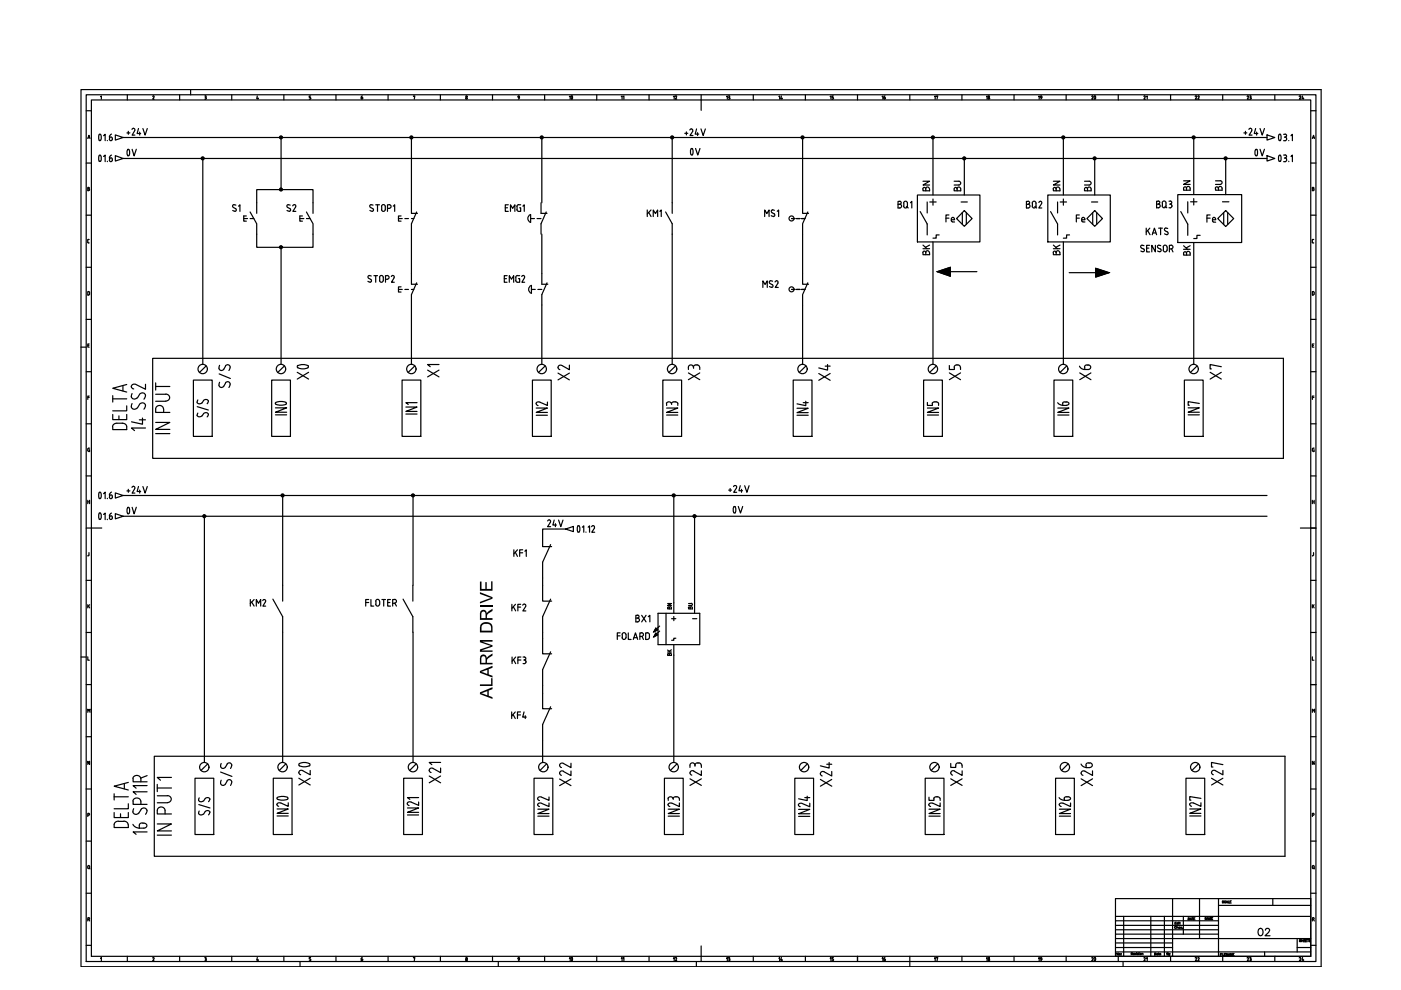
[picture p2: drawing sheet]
<svg xmlns="http://www.w3.org/2000/svg" width="297mm" height="210mm" viewBox="0 0 297 210" stroke-linecap="round" stroke-linejoin="round" font-family="sans-serif">
<!-- layer: 035 -->
<g fill="none" stroke="#000" stroke-width=".25">
<path d="M17.2 19h262.9v186h-262.9zM40.4 19v1.1M18.3 23.5h1.1M18.3 34.6h1.1M18.6 39.7l.4 .2-.2 .1 .2 .2-.2 .2h-.2zM19.4 21.2h258.5v181.6h-258.5zM21.3 20.5l.2-.2v.7M27 20.1v1.1M32.5 20.3l.1 .2M32.5 20.3l-.1 .2M32.7 20.6l-.3 .4h.3M38.1 20.1v1.1"/>
<path d="M43.4 20.3h.2M43.5 20.6h.1M43.6 20.3l.1 .2-.1 .1M43.6 20.6l.1 .2M43.7 20.8v.2h-.3M49.1 20.1v1.1M54.6 20.3l-.2 .6h.4M54.7 20.7v.3M60.2 20.1v1.1M65.9 20.9l-.3 .1M65.9 20.3h-.3v.3l.3 .2M65.9 20.8v.1"/>
<path d="M71.2 20.1v1.1M82.3 20.1v1.1M87.7 20.4l.3-.1-.2 .7M93.4 20.1v1.1M98.7 20.8l.2 .2 .2-.2M98.7 20.8l.2-.2 .1 .2M104.4 20.1v1.1M115.5 20.1v1.1M126.5 20.1v1.1M137.6 20.1v1.1M148.7 20.1v1.1M159.7 20.1v1.1"/>
<path d="M170.8 20.1v1.1M181.8 20.1v1.1M192.9 20.1v1.1M203.9 20.1v1.1M215 20.1v1.1M226 20.1v1.1M237.1 20.1v1.1M248.2 20.1v1.1M259.2 20.1v1.1M270.3 20.1v1.1M277.9 23.5h1.1M277.9 34.6h1.1"/>
<path d="M278.2 39.7l.4 .2-.2 .1 .2 .2-.2 .2h-.2zM18.3 45.6h1.1M18.3 56.7h1.1M18.6 51.3l.3 .2M18.6 40h.2M18.6 51v.3M18.8 50.7l-.2 .2M18.8 50.8h.1M277.9 45.6h1.1M277.9 56.7h1.1M278.2 51.3l.2 .2M278.2 40h.3"/>
<path d="M278.4 50.7l-.2 .2v.4M278.4 51.5h.1M278.4 50.8h.1M17.2 73.6h1.1M18.3 67.7h1.1M18.3 78.8h1.1M18.6 73.2h.3M18.8 61.8l.2 .2M18.8 61.8h-.2v.8l.3-.1 .1-.5M18.9 72.9h-.3v.7h.3M277.9 67.7h1.1M277.9 78.8h1.1"/>
<path d="M278.2 73.2h.3M278.4 61.8l.2 .2M278.4 61.8h-.2v.8h.2M278.6 72.9h-.4v.7h.4M278.6 62v.5l-.2 .1M18.3 89.9h1.1M18.6 95.2l.1 .4 .1 .1h.2l-.1-.3M18.6 84.3h.3M18.9 84h-.3v.7M19 95l-.4 .2M277.9 89.9h1.1M278.2 95.2l.1 .4 .2 .1h.1l-.1-.3"/>
<path d="M278.2 84.3h.4M278.6 84h-.4v.7M278.6 95l-.4 .2M18.3 112h1.1M18.3 100.9h1.1M18.6 117.8h.1M18.6 106.4h.4M18.6 106.1v.7M18.8 117.7l-.1 .1M18.9 117.2v.5M19 106.1v.7M277.9 112h1.1"/>
<path d="M277.9 100.9h1.1M278.2 106.1v.7M278.2 106.4h.4M278.5 117.7l-.3 .1M278.5 117.2v.5M278.6 106.1v.7M17.2 139.3h1.1M18.3 123h1.1M18.3 134.1h1.1M18.6 139.3v.7h.4M18.6 128.2v.7M18.8 128.5l.2 .4"/>
<path d="M19 128.2l-.4 .4M277.9 123h1.1M277.9 134.1h1.1M278.2 139.3v.7h.4M278.2 128.2v.7M278.4 128.5l.2 .4M278.6 128.2l-.4 .4M18.3 145.1h1.1M18.3 156.2h1.1M277.9 145.1h1.1M277.9 156.2h1.1M278.2 151v-.6l.3 .3 .2-.3v.6"/>
<path d="M18.3 167.3h1.1M18.3 178.3h1.1M18.6 172.8h.3v-.3h-.3v.6M19 161.4v.7l-.4-.7v.7M277.9 167.3h1.1M277.9 178.3h1.1M278.2 172.8h.4v-.3h-.4v.6M278.6 161.4v.7l-.4-.7v.7M18.3 189.4h1.1M18.8 194.5l.1 .4-.3 .1M18.8 194.6h-.2v.7M18.9 195l.1 .3"/>
<path d="M236.5 199h12.1M236.5 199.9h12.1M236.5 198.1h21.8M236.5 197.1h21.8M236.5 196.2h21.8M236.5 195.2h21.8M238.2 194.3v8.5M244 194.3v8.5M246.9 194.3v8.5M250.9 194.3v3.8M254.3 190.5v8.5M258.3 192h19.6"/>
<path d="M269.9 190.5v1.5M277.9 189.4h1.1M278.2 184v-.3l.2-.2 .2 .2v.3M278.2 184l.2 .2 .2-.2M278.4 194.5l.2 .4-.4 .1M278.5 194.6h-.3v.7M278.5 195l.2 .3M278.5 184.1l.2 .1M18.3 200.4h1.1M21.3 203.2l.2-.2v.7M27 202.8v1.1M32.5 203l.1 .2"/>
<path d="M32.5 203l-.1 .1M32.7 203.3l-.3 .4h.3M38.1 202.8v1.1M43.4 203l.3 .1-.1 .2M43.4 203.7h.2M43.5 203.3h.1M43.6 203.3l.1 .3M43.7 203.5l-.1 .2M49.1 202.8v1.1M54.6 203l-.2 .6h.4M54.7 203.4v.3M60.2 202.8v1.1"/>
<path d="M63.6 203.9v1.1M65.6 203.7h.1M65.9 203.5l-.2 .2M65.9 203h-.3v.3l.3 .2M65.9 203.5v.1M71.2 202.8v1.1M82.3 202.8v1.1M87.7 203.1l.3-.1-.2 .7M93.4 202.8v1.1M98.7 203.6l.2-.3 .2 .3M98.7 203.5l.2 .2 .1-.2M104.4 202.8v1.1"/>
<path d="M105.6 203.9v1.1M115.5 202.8v1.1M126.5 202.8v1.1M137.6 202.8v1.1M147.6 203.9v1.1M148.7 202.8v1.1M159.7 202.8v1.1M170.8 202.8v1.1M181.8 202.8v1.1M192.9 202.8v2.2M203.9 202.8v1.1M215 202.8v1.1"/>
<path d="M226 202.8v1.1M236.5 200.9h12.1M236.5 201.8h41.4M237.1 202.8v1.1M238.1 203.9v1.1M259.2 202.8v1.1M268.1 201.8v1M270.3 202.8v1.1M275 200.9h2.9M277.9 200.4h1.1"/>
<circle cx="98.9" cy="20.5" r=".15"/>
<circle cx="98.9" cy="203.2" r=".15"/>
</g>
<!-- layer: 07 -->
<path d="M18.3 20.1h260.7v183.8h-260.7zM148.7 21.2v2.2M19.4 112h2.2M275.7 112h2.2M236.5 190.5h41.4v12.3h-41.4zM236.5 194.3h41.4M248.6 199h29.3M248.6 190.5v12.3M258.3 190.5v12.3M275 199v2.8M148.7 200.6v2.2" fill="none" stroke="#000" stroke-width=".25"/>
<!-- layer: 025 -->
<g fill="none" stroke="#000" stroke-width=".25">
<path d="M249.1 195.7h.2M249.4 196.5a.2 .2 0 0 0-.3 0 .2 .2 0 0 0 0 .3 .2 .2 0 0 0 .3 0M249.4 195.5h-.3v.4h.3M249.5 196.6l.2-.1 .1 .3M249.5 196.4v.4M249.8 195.7l-.3 .1 .1 .1h.2M249.8 195.5v.4M249.9 196.7l.2-.1-.2 .1 .1 .1h.1M249.9 195.6h.1M249.9 195.7v.2M250 195.7h.2M250.1 195.5l.1 .4"/>
<path d="M250.5 196.6l-.2 .1v.1h.2M250.7 196.8h.1M251.9 194.6a.22 .22 0 0 1 .3 .2 .22 .22 0 0 1-.3 .2zM252.3 195l.2-.4 .1 .4M252.3 194.9h.2M252.7 194.6h.3M252.8 194.6v.4M253.1 194.8h.1M253.4 194.6h-.3v.4h.3M255.8 194.5v.5l-.3-.5v.5M255.9 195l.2-.5 .1 .5M255.9 194.8h.2"/>
<path d="M256.3 195v-.5l.2 .5 .2-.5v.5M256.8 194.8h.2M257.1 194.5h-.3v.5h.3M259.4 191.1l-.2-.1v.2l.2 .2h-.2M259.9 191.1l-.1-.1-.2 .1 .1 .4 .2-.2M260 191.5l.1-.5 .2 .5M260 191.3h.3M260.4 191v.5h.3M260.8 191.2h.1M261.1 191h-.3v.5h.3M275.8 199.3h-.3l.3 .2-.1 .2-.2-.1M276 199.2v.5"/>
<path d="M276 199.4h.3M276.3 199.2v.5M276.4 199.4h.2M276.7 199.2h-.3v.5h.3M276.8 199.4h.2M277.1 199.2h-.3v.5h.3M277.1 199.2h.3M277.3 199.2v.5M277.8 199.3h-.3l.3 .2-.1 .2-.2-.1M237.1 202v.5l-.3-.5v.5M237.7 202.2h.1M237.7 202.5h.1"/>
<path d="M239.8 202.2h.3v-.2h-.3v.4M240 202.2l.1 .2M240.3 202.3h.2l-.1-.2-.1 .3h.2M258.7 202.4h.2M259 202.2h-.3v.4M259.1 202.2v.4M259.3 202.2v.4h.2M259.6 202.4h.2M259.9 202.2h-.3v.4h.3M260.3 202.2v.4l-.3-.4v.4M260.4 202.6l.2-.4 .2 .4M260.5 202.5h.2"/>
<path d="M260.9 202.6v-.4l.2 .4 .1-.4v.4M261.4 202.4h.1M261.6 202.2h-.2v.4h.2"/>
<circle cx="237.4" cy="202.4" r=".15"/>
</g>
<!-- layer: SYMS -->
<g fill="none" stroke="#000" stroke-width=".25">
<path d="M43.7 77.6l-1.4 1.4M88 77.6l-1.5 1.4M115.6 77.6l-1.4 1.4M143.2 77.6l-1.4 1.4M170.9 77.6l-1.5 1.4M198.5 77.6l-1.4 1.4M226.2 77.6l-1.5 1.4M253.8 77.6l-1.4 1.4M272.1 76h-239.7v21.2h239.7M41 80.6h4v11.9h-4zM57.6 80.6h4v11.9h-4zM85.2 80.6h4v11.9h-4z"/>
<path d="M112.9 80.6h4v11.9h-4zM140.5 80.6h4v11.9h-4zM168.2 80.6h4v11.9h-4zM195.8 80.6h4v11.9h-4zM223.5 80.6h3.9v11.9h-3.9zM251.1 80.6h4v11.9h-4zM41.3 165h4v11.9h-4zM44.1 162l-1.5 1.4M57.9 165h4v11.9h-4zM85.6 165h4v11.9h-4zM88.3 162l-1.4 1.4M113.2 165h4v11.9h-4z"/>
<path d="M115.9 162l-1.4 1.4M140.9 165h4v11.9h-4zM143.5 162l-1.4 1.4M168.5 165h4v11.9h-4zM171.2 162l-1.4 1.4M196.2 165h3.9v11.9h-3.9zM198.8 162l-1.4 1.4M223.8 165h4v11.9h-4zM226.5 162l-1.4 1.4M251.4 165h4v11.9h-4zM254.1 162l-1.4 1.4M272.4 160.3h-239.7v21.3h239.7"/>
<circle cx="43" cy="78.2" r=".99"/>
<circle cx="59.6" cy="78.2" r=".99"/>
<circle cx="87.2" cy="78.2" r=".99"/>
<circle cx="114.9" cy="78.2" r=".99"/>
<circle cx="142.5" cy="78.2" r=".99"/>
<circle cx="170.1" cy="78.2" r=".99"/>
<circle cx="197.8" cy="78.2" r=".99"/>
<circle cx="225.4" cy="78.2" r=".99"/>
<circle cx="253.1" cy="78.2" r=".99"/>
<circle cx="43.3" cy="162.7" r=".99"/>
<circle cx="59.9" cy="162.7" r=".99"/>
<circle cx="87.6" cy="162.7" r=".99"/>
<circle cx="115.2" cy="162.7" r=".99"/>
<circle cx="142.8" cy="162.7" r=".99"/>
<circle cx="170.5" cy="162.7" r=".99"/>
<circle cx="198.1" cy="162.7" r=".99"/>
<circle cx="225.8" cy="162.7" r=".99"/>
<circle cx="253.4" cy="162.7" r=".99"/>
</g>
<!-- layer: 0 -->
<g fill="none" stroke="#000" stroke-width=".25">
<path d="M53 44.9l1.4 2.5v2.2M54.4 43v2.2M65 44.9l1.4 2.5v2.2M66.4 43v2.2M84.5 46.3h.8M85 45.8h-.5v1.1h.5M85.8 46.3h.8M87.2 43v2.2h1.3M87.2 58v2.3h1.3M87.2 46.3h.5M88.3 44.9l-1.1 2.5v2.2M88.3 60l-1.1 2.5v2.2"/>
<path d="M112.5 45.5a.91 .91 0 0 0-.6 .8 .91 .91 0 0 0 .6 .9M112.5 46.3h.8M112.5 45.5v1.6M113.9 46.3h.8M114.7 43v2.2h1.3M114.9 58v2.3h1.2M115.8 44.9l-1.1 2.5v2.2M116 60l-1.1 2.5v2.2M142.5 47.4v2.2M167.8 46.3h.8M168.9 46.3h.7M169.9 46.3h.8"/>
<path d="M170.2 43v2.2h1.2M170.2 58v2.3h1.2M171.3 44.9l-1.1 2.5v2.2M171.3 60l-1.1 2.5v2.2M194.5 41.3h13.3v10h-13.3zM195.1 44.9l1.5 2.6v2.3M196.6 42.8v2.4M197.8 42.2v1.3M198.7 57.6l2.8-.9v1.9zM201.5 57.6h5.6M204.5 44.6l1.6 1.7-1.6 1.7-1.7-1.7zM222.2 41.3h13.2v10h-13.2z"/>
<path d="M222.7 44.9l1.5 2.6v2.3M224.2 42.8v2.4M225.5 42.2v1.3M226.7 57.8h5.6M232.1 44.6l1.7 1.7-1.7 1.7-1.7-1.7zM232.3 56.9l2.8 .9-2.8 .9zM249.7 41.3h13.6v10.1h-13.6zM250.3 44.9l1.5 2.6v2.4M251.8 42.8v2.4M253.1 42.1v1.4M259.9 44.6l1.7 1.7-1.7 1.7-1.7-1.7zM84.5 61.4h.8"/>
<path d="M85 60.8h-.5v1.1h.5M85.8 61.4h.8M87.2 61.4h.5M114 61.4h.9M167.8 61.4h.8M168.9 61.4h.7M169.9 61.4h.8M272.1 76v21.2M115 112.6v3.3h2M116.7 115.5l-1.7 3.7v3.3M57.9 127l2 3.8v3.3M59.9 124.1v3.4"/>
<path d="M85.5 127l2 3.8v3.3M87.5 124.1v3.4M115 124.1v3.4h2M115 135.3v3.3h2M116.7 127l-1.7 3.8v3.3M116.7 138.2l-1.7 3.8v3.3M139.1 134.2l.3 .4-.8 .4zM139.5 130h8.9v6.7h-8.9zM141.2 130v6.7M142.9 130.7v.9M143.3 135.3h-.4v.4h-.5M115 147v3.3h2"/>
<path d="M116.7 149.8l-1.7 3.8v3.3M272.4 160.3v21.3"/>
<circle cx="43" cy="33.6" r=".32"/>
<circle cx="43" cy="33.6" r=".19"/>
<circle cx="43" cy="33.6" r=".11"/>
<circle cx="59.6" cy="29.1" r=".32"/>
<circle cx="59.6" cy="29.1" r=".19"/>
<circle cx="59.6" cy="29.1" r=".11"/>
<circle cx="87.2" cy="29.1" r=".32"/>
<circle cx="87.2" cy="29.1" r=".19"/>
<circle cx="87.2" cy="29.1" r=".11"/>
<circle cx="114.9" cy="29.1" r=".32"/>
<circle cx="114.9" cy="29.1" r=".19"/>
<circle cx="114.9" cy="29.1" r=".11"/>
<circle cx="170.1" cy="29.1" r=".32"/>
<circle cx="170.1" cy="29.1" r=".19"/>
<circle cx="170.1" cy="29.1" r=".11"/>
<circle cx="197.8" cy="29.1" r=".32"/>
<circle cx="197.8" cy="29.1" r=".19"/>
<circle cx="197.8" cy="29.1" r=".11"/>
<circle cx="204.4" cy="33.6" r=".32"/>
<circle cx="204.4" cy="33.6" r=".19"/>
<circle cx="204.4" cy="33.6" r=".11"/>
<circle cx="225.4" cy="29.1" r=".32"/>
<circle cx="225.4" cy="29.1" r=".19"/>
<circle cx="225.4" cy="29.1" r=".11"/>
<circle cx="232.1" cy="33.6" r=".32"/>
<circle cx="232.1" cy="33.6" r=".19"/>
<circle cx="232.1" cy="33.6" r=".11"/>
<circle cx="253.1" cy="29.1" r=".32"/>
<circle cx="253.1" cy="29.1" r=".19"/>
<circle cx="253.1" cy="29.1" r=".11"/>
<circle cx="259.8" cy="33.6" r=".32"/>
<circle cx="259.8" cy="33.6" r=".19"/>
<circle cx="259.8" cy="33.6" r=".11"/>
<circle cx="59.6" cy="52.4" r=".32"/>
<circle cx="59.6" cy="40.2" r=".32"/>
<circle cx="59.6" cy="52.4" r=".19"/>
<circle cx="59.6" cy="52.4" r=".11"/>
<circle cx="167.8" cy="46.3" r=".53"/>
<circle cx="167.8" cy="61.3" r=".53"/>
<circle cx="43.3" cy="109.4" r=".32"/>
<circle cx="43.3" cy="109.4" r=".19"/>
<circle cx="43.3" cy="109.4" r=".11"/>
<circle cx="59.9" cy="105" r=".32"/>
<circle cx="59.9" cy="105" r=".19"/>
<circle cx="59.9" cy="105" r=".11"/>
<circle cx="87.6" cy="105" r=".32"/>
<circle cx="87.6" cy="105" r=".19"/>
<circle cx="87.6" cy="105" r=".11"/>
<circle cx="142.8" cy="105" r=".32"/>
<circle cx="142.8" cy="105" r=".19"/>
<circle cx="142.8" cy="105" r=".11"/>
<circle cx="147.2" cy="109.4" r=".32"/>
<circle cx="147.2" cy="109.4" r=".19"/>
<circle cx="147.2" cy="109.4" r=".11"/>
</g>
<!-- layer: TAGS -->
<g fill="none" stroke="#000" stroke-width=".25">
<path d="M78 59.6l.5 .2M78.2 59l.4 .3M78.3 58.4l-.3 .3 .2 .3M78.3 58.4l.4 .1M78.4 44.6l.5 .2M78.6 59.2l.2 .4-.3 .2M78.6 44l.6 .4-.1 .3-.2 .1M78.7 43.4l-.3 .2 .2 .4M78.7 43.4l.4 .1M79.3 58.4h.7M79.7 43.4h.8M79.7 58.4v1.4"/>
<path d="M80 43.4v1.4M80.5 58.8a.4 .4 0 0 1 .4-.4 .4 .4 0 0 1 .4 .4M80.5 59.4a.4 .4 0 0 0 .4 .4 .4 .4 0 0 0 .4-.4M80.5 58.8v.7M80.9 43.8a.4 .4 0 0 1 .4-.4 .4 .4 0 0 1 .4 .4v.6a.4 .4 0 0 1-.4 .4 .4 .4 0 0 1-.4-.4M80.9 43.8v.6M81.3 58.8v.7M82.1 58.4a.4 .4 0 0 1 .4 .4 .4 .4 0 0 1-.4 .4h-.4M82.1 58.4h-.4v1.4M82.5 43.4a.4 .4 0 0 1 .4 .4 .4 .4 0 0 1-.4 .4h-.3M82.5 43.4h-.3v1.4M83 58.6l.3-.2a.32 .32 0 0 1 .2 .5l-.5 .9h.6"/>
<path d="M83.4 43.7l.3-.3v1.4M107.1 44.1h.5M107.8 43.4h-.7v1.4h.7M108.2 44.8v-1.4l.5 .8 .5-.8v1.4M109.6 43.8v.6M110 43.4l-.4 .4M110 43.4h.4M110.2 44.1h.2v.7h-.6l-.2-.4M110.9 43.7l.3-.3v1.4M162.1 45.9v-1.4l.5 .8 .5-.8v1.4M163.5 45.7l.5 .2M163.7 45.1l.5 .2"/>
<path d="M163.8 59.6h-.6l-.1 .3 .2 .2M163.8 44.5l.4 .1M163.8 44.5l-.3 .2 .2 .4M164.1 45.3l.2 .4-.3 .2M164.3 59.8l.5-.3 .1 .5M164.8 44.8l.3-.3v1.4M161.7 60.9v-1.4l.5 .8 .5-.8v1.4M163.1 60.8l.5 .1M163.3 60.1l.4 .3M163.7 60.3l.2 .4-.3 .2M165 60l-.6 .9h.6M33 89.6h3l-3 1.4h3"/>
<path d="M33 91.9h3M33 85.1h2.2M33 83.6h2.2M33 81.9h3M33 81.2v1.5M34.7 86.7a.83 .83 0 0 0-.9-.7 .83 .83 0 0 0-.8 .7v.7h3M34.7 86.7v.7M35.1 83.6a.75 .75 0 0 1 .9 .7 .75 .75 0 0 1-.9 .7M86 86.3h2.4l-2.4 .9h2.4M86 87.8h2.4M88.4 85.4h-2.4l.6 .4M113.7 86.5h2.4l-2.4 .9h2.4"/>
<path d="M113.7 88h2.4M113.7 85.6l.4 .4M114.5 85.3l-.6-.1-.2 .4M116.1 85.2v.8l-1.6-.7M141.3 86.5h2.4l-2.4 .9h2.4M141.3 88h2.4M141.3 85.6v.4M142.4 85.6v.2M143.2 85.2l.2 .1 .3 .3M143.2 85.2a.65 .65 0 0 0-.8 .4 .57 .57 0 0 0-.6-.4 .57 .57 0 0 0-.5 .4M143.7 85.6v.4M169 86.6h2.4l-2.4 .9h2.4"/>
<path d="M169 88h2.4M170.3 85.4h1.1M170.8 85.1v.9l-1.8-.4M196.6 86.5h2.4l-2.4 .9h2.4M196.6 85.3v.7h1.1v-.4M196.6 88h2.4M198.5 85.2l.2 .1 .3 .3M198.5 85.2a.65 .65 0 0 0-.9 .4M199 85.6v.4M251.9 86.5h2.4l-2.4 .9h2.4M251.9 88h2.4M254.3 85.5l-2.4-.3v.7h.3"/>
<path d="M77.5 127.7h.7M78.2 127.1h-.7v1.4M78.6 127.1v1.4h.6M79.7 127.5a.4 .4 0 0 1 .4-.4 .4 .4 0 0 1 .4 .4M79.7 128.1a.4 .4 0 0 0 .4 .4 .4 .4 0 0 0 .4-.4M79.7 127.5v.6M80.5 127.5v.6M81 127.1h.7M81.4 127.1v1.4M82.2 127.7h.5M82.8 127.1h-.6v1.4h.6M83.3 127.9h.4"/>
<path d="M83.7 127.1a.4 .4 0 0 1 .4 .4 .4 .4 0 0 1-.4 .4M83.7 127.1h-.4v1.4M83.7 127.9l.4 .6M33.3 174.7h3.1l-3.1 1.5h3.1M33.3 177.1h3.1M33.3 170.2h2.2M33.3 168.7h2.2M33.3 167.1h3.1M33.3 166.3v1.5M35 172.6v-.8a.83 .83 0 0 0-.8-.7 .83 .83 0 0 0-.9 .8v.7h3.1M35.5 168.7a.75 .75 0 0 1 .8 .7 .75 .75 0 0 1-.8 .8M36.4 164.8h-3.1l.7 .6"/>
<path d="M58.7 171.5h2.4l-2.4 1h2.4M58.7 173h2.4M58.8 169.1l-.1 .2a1.99 1.99 0 0 0 2.3 .2M58.9 169l.8-.1 1.3 .1M61.1 170.2v.8l-1.6-.7a.42 .42 0 0 0-.7 0 .42 .42 0 0 0 .3 .7M86.3 170.4l.4 .4M86.4 171.3h2.4l-2.4 .9h2.4M86.4 172.8h2.4M87.2 170.1l-.6-.1-.3 .4M88.8 170v.8l-1.6-.7M88.8 169.1h-2.4l.5 .4M114 169.3l.4 .4"/>
<path d="M114 171.6h2.4l-2.4 .9h2.4M114 173h2.4M114.8 170.3a.42 .42 0 0 0-.7 .1 .42 .42 0 0 0 .3 .6M114.8 169h-.5l-.3 .3M116.4 170.3v.7l-1.6-.7M116.4 169v.7l-1.6-.7M141.7 171.6h2.3l-2.3 .9h2.3M141.7 173h2.3M141.7 169.3v.4M142.4 170.3a.42 .42 0 0 0-.6 .1 .42 .42 0 0 0 .2 .6M142.7 169.3v.2M143.5 168.9a.63 .63 0 0 0-.8 .4 .57 .57 0 0 0-.5-.4 .57 .57 0 0 0-.6 .4"/>
<path d="M144 170.3v.7l-1.5-.7M169.3 170.6l.4 .4M169.3 171.6h2.4l-2.4 .9h2.4M169.3 173.1h2.4M170.1 170.3h-.6l-.2 .4M170.6 169.1h1.1M171.1 168.8v.9l-1.8-.3M171.7 170.3v.8l-1.6-.7M197 171.6h2.3l-2.3 .9h2.3M197 169v.7h1v-.4M197 173h2.3M197.7 170.3a.42 .42 0 0 0-.6 .1 .42 .42 0 0 0 .2 .6"/>
<path d="M198.8 168.9a.63 .63 0 0 0-.8 .4M199.3 170.3v.7l-1.5-.7M224.6 169.1l.4 .4 .6 .2M224.6 171.6h2.4l-2.4 .9h2.4M224.6 173h2.4M225.4 170.3a.42 .42 0 0 0-.7 .1 .42 .42 0 0 0 .3 .6M226.5 168.9l-.7 .1-.2 .3 .1 .4h.8M227 170.3v.7l-1.6-.7M252.3 171.5h2.3l-2.3 1h2.3M252.3 173h2.3M252.3 170.6l.3 .4M253 170.3h-.5l-.3 .3"/>
<path d="M254.6 170.2v.8l-1.5-.7M254.6 169.3l-2.3-.4v.8h.2"/>
</g>
<!-- layer: MISC -->
<g fill="none" stroke="#000" stroke-width=".25">
<path d="M29.5 89h1.3M29.6 85.7a.69 .69 0 0 1 .7-.3 .69 .69 0 0 1 .5 .5M29.6 83.6a.69 .69 0 0 1 .7-.3 .69 .69 0 0 1 .5 .5M30.8 86l-.3 .8M30.8 83.8l-.3 .8M30.8 90.7h-2.9l.6 .6M30.8 81.5v1l-1.9-.9M28.2 169.9v.6h3M28.2 165.1v.7h3M29.9 171.6a.72 .72 0 0 1 1.1-.1 .72 .72 0 0 1-.1 1.1M30.5 174.5a.54 .54 0 0 1 .6 .6 .54 .54 0 0 1-.6 .5M31.2 176.4h-3l.7 .5"/>
<path d="M31.2 167.9h-3l.7 .5M31.2 166.6h-3l.7 .5M31.2 164.5l-1.3 .5"/>
</g>
<g fill="none" stroke="#000" stroke-width=".25">
<path d="M26.1 29.2h242.5M26.1 33.6h242.5M43 33.6v43.7M59.6 29.2v11M87.2 29.2v13.8M114.9 29.2v13.8M142.5 29.2v13.8M170.2 29.2v13.8M197.8 29.2v12.1M204.5 33.6v7.7M225.5 29.2v12.1M232.1 33.6v7.7"/>
<path d="M253.1 29.2v12.1M259.9 33.6v7.7M54.4 43v-2.8h12v2.8M54.4 49.6v2.8h12v-2.8M59.6 52.4v24.9M87.2 49.6v8.4M114.9 49.6v8.4M142.5 49.6v27.7M170.2 49.6v8.4M197.8 51.3v26M225.5 51.3v26M253.1 51.4v25.9"/>
<path d="M87.2 64.7v12.6M114.9 64.7v12.6M170.2 64.7v12.6M26.1 105.1h242.5M26.1 109.5h242.5M43.3 109.5v52.2M59.9 105.1v19M87.6 105.1v19M142.9 105.1v22.7M147.3 109.5v18.3M59.9 134.1v27.6M87.6 134.1v27.6"/>
<path d="M115 122.5v1.6M115 134.1v1.2M142.9 138.9v22.8M115 145.3v1.7M115 156.9v4.8"/>
</g>
<!-- layer: 0 -->
<path d="M198.7 57.6l2.8-.9v1.9zM232.3 56.9l2.8 .9-2.8 .9zM139.1 134.2l.3 .4-.8 .4z" fill="#000" stroke="#000" stroke-width=".21"/>
<!-- layer: DESC -->
<g fill="none" stroke="#000" stroke-width=".25">
<path d="M242 52.6l.5 .2M242.2 52l-.4 .2 .2 .4M242.2 52l.3 .1M242.5 52.8a.38 .38 0 0 1 0 .6 .38 .38 0 0 1-.6-.2M243 48.4v1.4M243.1 52.6h.5M243.3 48.9l.5 .9M243.7 52h-.6v1.4h.6M243.8 48.4l-.8 .8M244.3 49.8l.5-1.4 .4 1.4M244.4 49.4h.7M245 52v1.4l-.8-1.4v1.4"/>
<path d="M245.6 52.6l.4 .2a.38 .38 0 0 1 0 .6 .38 .38 0 0 1-.6-.2M245.6 48.4h.9M246.1 48.4v1.4M246.1 52.1h-.6l-.1 .3 .2 .2M246.6 52.4a.4 .4 0 0 1 .4-.4 .4 .4 0 0 1 .4 .4M246.6 53a.4 .4 0 0 0 .4 .4 .4 .4 0 0 0 .4-.4M246.7 52.4v.6M246.9 49.6l.5 .1M247.1 49l.4 .2M247.2 48.3l-.3 .3 .1 .3M247.2 48.4h.4M247.5 52.4v.6"/>
<path d="M247.5 49.2l.2 .3-.3 .3M247.9 52.8h.4M248.3 52a.4 .4 0 0 1 .4 .4 .4 .4 0 0 1-.4 .4M248.3 52h-.4v1.4M248.4 52.8l.3 .6M130.9 134.8h.6M131.5 134.2h-.6v1.4M131.9 134.5a.4 .4 0 0 1 .4-.4 .4 .4 0 0 1 .4 .4M131.9 135.2a.4 .4 0 0 0 .4 .4 .4 .4 0 0 0 .4-.4M131.9 134.6v.6M132.7 134.6v.6M133.2 134.2v1.4h.6"/>
<path d="M134.3 135.6l.4-1.4 .5 1.4M134.4 135.2h.7M135.7 134.9h.3M136 134.1a.4 .4 0 0 1 .4 .4 .4 .4 0 0 1-.4 .4M136 134.2h-.3v1.4M136.1 134.9l.3 .7M137.3 134.1l.3 .3 .1 .2M137.3 134.2h-.4v1.4h.4M137.7 135.1l-.1 .3-.3 .2M137.7 134.6v.6"/>
</g>
<g fill="#000">
<path d="M101.8 125.5l2.6 1.1v.3l-2.6 1.1v-.4l2.3-.8-2.3-.9zM101.8 135.7h2.6v.3h-2.2l2.2 .8v.3l-2.2 .8h2.2v.3h-2.6v-.5l2.2-.8-2.2-.7zM101.8 123.3h.3v1.6h.8v-1.5h.3v1.5h.9v-1.6h.3v2h-2.6zM101.8 145.1h2.3v-1.3h.3v1.6h-2.6z"/>
<path d="M102 132.3l.8-.4 1.1 .2 .4 .3 .1 .4v1.3h-2.6v-1.1zM102.4 132.4l-.3 .4v.9h2v-.9l-.2-.4-.4-.1z"/>
<path d="M101.9 139.1l.3-.3h.6l.3 .3 .1 .4 .2-.3 1-.7v.5l-.8 .5-.4 .5v.5h1.2v.4h-2.6zM102.2 139.2l-.1 .3v1h.8v-1.2l-.3-.2z"/>
<path d="M102 129.5l.8-.2 .3 .3 .1 .4 .2-.2 1-.7v.4l-.8 .5-.4 .5v.5h1.2v.4h-2.6v-1.4zM102.2 129.7l-.1 .4v.9h.8v-1.1l-.3-.2z"/>
<path d="M101.8 146.8l2.6-1.1v.4l-.8 .3v1.1l.8 .3v.4l-2.6-1zM102.1 147l1.2 .4v-.9z"/>
<path d="M101.8 142.3l2.6-1.1v.4l-.8 .3v1.1l.8 .3v.4l-2.6-1.1zM102.1 142.4l1.2 .5v-.9z"/>
</g>
<path d="M101.8 128.5h2.6" fill="none" stroke="#000" stroke-width=".34"/>
<!-- layer: XREF -->
<g fill="none" stroke="#000" stroke-width=".25">
<path d="M21 34.2h.3M21.3 33l-.2-.1-.2 .4 .2 .9M21.3 33l.2 .6-.2 .6M22 28.8l.3-.3v1.3M22 33.2l.3-.3v1.4M272.1 28.5h.4M272.1 29.8h.4M272.1 32.9h.4M272.1 34.3h.4M272.3 29.1h.2M272.3 33.5h.2M272.5 28.4a.32 .32 0 0 1 .3 .4 .32 .32 0 0 1-.3 .3l.3 .3"/>
<path d="M272.5 32.8a.32 .32 0 0 1 .3 .4 .32 .32 0 0 1-.3 .3l.3 .3M272.8 29.4l-.1 .3-.2 .1M272.8 33.8l-.1 .3-.2 .2M273.2 29.8h.1M273.2 34.2v.1M273.7 28.8l.3-.3v1.3M273.7 33.2l.3-.3v1.4M21.3 104.4a.85 .85 0 0 0-.1 1.3h.1M21.3 108.8a.85 .85 0 0 0-.1 1.3h.1M21.3 104.4l.2 .6-.2 .6M21.3 108.8l.2 .6-.2 .7M22 104.7l.3-.4v1.4"/>
<path d="M22 109.1l.3-.3v1.4M122.5 111.5h.3a1.27 1.27 0 0 1 0 1.3M122.5 112.8h.3M122.5 111.5l-.1 .6 .1 .7M123.5 111.8l.3-.3v1.3M124.2 112.8h.1M124.7 111.8l.3-.3v1.3M125.4 111.7l.3-.3a.32 .32 0 0 1 .3 .5M126.1 112l-.6 .8h.6"/>
</g>
<!-- layer: WIREREF_DEST -->
<g fill="none" stroke="#000" stroke-width=".25">
<path d="M26.9 28.2h.6M27.2 27.8v.7M28 27.4l.3-.2a.32 .32 0 0 1 .3 .5M28.6 27.7l-.6 .9h.6M29.4 27.2l-.3 1.1h.7M29.6 28v.6M30.3 27.2l.5 1.4 .4-1.4M26.9 104.1h.6M27.2 103.7v.7M28 103.3l.3-.2a.32 .32 0 0 1 .3 .5M28.6 103.6l-.6 .9h.6M29.4 103.2l-.3 1h.7"/>
<path d="M29.6 103.9v.6M30.3 103.2l.5 1.3 .4-1.3"/>
</g>
<!-- layer: WIREREF -->
<path d="M263.7 28.2h.7M264.1 27.8v.7M264.8 27.4l.3-.2a.32 .32 0 0 1 .3 .5M265.4 27.7l-.6 .9h.7M266.2 27.2l-.3 1.1h.8M266.4 28v.6M267.2 27.2l.4 1.4 .5-1.4" fill="none" stroke="#000" stroke-width=".25"/>
<g font-size="7.5">
<text x="67.4" y="82.9" transform="rotate(-90 67.4 82.9)">X0</text>
<text x="51.2" y="84.7" transform="rotate(-90 51.2 84.7)">S/S</text>
<text x="67.7" y="167.6" transform="rotate(-90 67.7 167.6)">X20</text>
<text x="51.5" y="169" transform="rotate(-90 51.5 169)">S/S</text>
</g>
<g font-size="6.6">
<text x="28.2" y="92.8" transform="rotate(-90 28.2 92.8)">DELTA</text>
<text x="46.2" y="91" transform="rotate(-90 46.2 91)">S/S</text>
<text x="62.4" y="90.3" transform="rotate(-90 62.4 90.3)">IN0</text>
<text x="28.6" y="177.1" transform="rotate(-90 28.6 177.1)">DELTA</text>
<text x="46.2" y="175.3" transform="rotate(-90 46.2 175.3)">S/S</text>
</g>
<text font-size="6.2" x="152.4" y="110.8">0V</text>
<g font-size="5.7">
<text x="24" y="34.9">0V</text>
<text x="143.6" y="34.6">0V</text>
<text x="263.2" y="34.9">0V</text>
<text x="47.6" y="46.6">S1</text>
<text x="59.3" y="46.6">S2</text>
<text x="89.6" y="81.1">X1</text>
<text x="122.1" y="81.8" transform="rotate(-90 122.1 81.8)">X2</text>
<text x="149.6" y="81.8" transform="rotate(-90 149.6 81.8)">X3</text>
<text x="205" y="81.8" transform="rotate(-90 205 81.8)">X5</text>
<text x="232.5" y="81.8" transform="rotate(-90 232.5 81.8)">X6</text>
<text x="227.9" y="89.3" transform="rotate(-90 227.9 89.3)">IN6</text>
<text x="24" y="110.8">0V</text>
<text x="94.5" y="167.2" transform="rotate(-90 94.5 167.2)">X21</text>
<text x="122.4" y="167.9" transform="rotate(-90 122.4 167.9)">X22</text>
<text x="149.9" y="167.9" transform="rotate(-90 149.9 167.9)">X23</text>
<text x="205.3" y="167.9" transform="rotate(-90 205.3 167.9)">X25</text>
<text x="232.8" y="167.9" transform="rotate(-90 232.8 167.9)">X26</text>
</g>
<g font-size="5.3">
<text x="177.1" y="81.8" transform="rotate(-90 177.1 81.8)">X4</text>
<text x="260" y="81.5" transform="rotate(-90 260 81.5)">X7</text>
<text x="177.4" y="167.9" transform="rotate(-90 177.4 167.9)">X24</text>
<text x="260.3" y="167.6" transform="rotate(-90 260.3 167.6)">X27</text>
</g>
<g font-size="4.9">
<text x="226.1" y="41.6" transform="rotate(-90 226.1 41.6)">BN</text>
<text x="226.1" y="55.4" transform="rotate(-90 226.1 55.4)">BK</text>
<text x="266" y="199.7">02</text>
</g>
<g font-size="4.4">
<text x="119.2" y="22.6">10</text>
<text x="230" y="22.6">20</text>
<text x="144.3" y="30">+24V</text>
<text x="198.3" y="41.6" transform="rotate(-90 198.3 41.6)">BN</text>
<text x="205" y="41.6" transform="rotate(-90 205 41.6)">BU</text>
<text x="232.5" y="41.6" transform="rotate(-90 232.5 41.6)">BU</text>
<text x="253.6" y="41.6" transform="rotate(-90 253.6 41.6)">BN</text>
<text x="260.3" y="41.6" transform="rotate(-90 260.3 41.6)">BU</text>
<text x="136.2" y="47.3">KM1</text>
<text x="189.4" y="45.2">BQ1</text>
<text x="216.6" y="45.2">BQ2</text>
<text x="244.1" y="45.2">BQ3</text>
<text x="199.7" y="48.3">Fe</text>
<text x="227.2" y="48.3">Fe</text>
<text x="255.1" y="48.3">Fe</text>
<text x="198.3" y="55.4" transform="rotate(-90 198.3 55.4)">BK</text>
<text x="253.6" y="55.4" transform="rotate(-90 253.6 55.4)">BK</text>
<text x="106.2" y="61">EMG2</text>
<text x="153.5" y="105.5">+24V</text>
<text x="115.4" y="112.9">24V</text>
<text x="107.9" y="119.2">KF1</text>
<text x="52.2" y="129.8">KM2</text>
<text x="107.6" y="130.9">KF2</text>
<text x="134.1" y="133">BX1</text>
<text x="107.6" y="141.8">KF3</text>
<text x="107.6" y="153.5">KF4</text>
<text x="119.2" y="205.3">10</text>
<text x="230" y="205.3">20</text>
</g>
<text font-size="4" x="145" y="130.2">BU</text>
<g font-size="3.5">
<text x="75.8" y="22.2">6</text>
<text x="108.7" y="22.2">9</text>
<text x="141.8" y="22.2">12</text>
<text x="153.1" y="22.2">13</text>
<text x="164.4" y="22.2">14</text>
<text x="175" y="22.2">15</text>
<text x="186.3" y="22.2">16</text>
<text x="197.2" y="22.2">17</text>
<text x="211" y="22.2" transform="rotate(-90 211 22.2)">18</text>
<text x="222.2" y="22.2" transform="rotate(-90 222.2 22.2)">19</text>
<text x="241.7" y="22.2">21</text>
<text x="252.6" y="22.2">22</text>
<text x="266.3" y="22.2" transform="rotate(-90 266.3 22.2)">23</text>
<text x="274.5" y="22.2">24</text>
<text x="17.6" y="30.7">A</text>
<text x="277.3" y="30.7">A</text>
<text x="143.6" y="130.2" transform="rotate(-90 143.6 130.2)">BN</text>
<text x="143.6" y="140.1" transform="rotate(-90 143.6 140.1)">BK</text>
<text x="17.6" y="152.4">M</text>
<text x="17.6" y="185.6">Q</text>
<text x="246.6" y="203.9">By</text>
<text x="75.8" y="205">6</text>
<text x="108.7" y="205">9</text>
<text x="141.8" y="205">12</text>
<text x="153.1" y="205">13</text>
<text x="164.4" y="205">14</text>
<text x="175" y="205">15</text>
<text x="186.3" y="205">16</text>
<text x="197.2" y="205">17</text>
<text x="211" y="205" transform="rotate(-90 211 205)">18</text>
<text x="222.2" y="205" transform="rotate(-90 222.2 205)">19</text>
<text x="241.7" y="205">21</text>
<text x="252.6" y="205">22</text>
<text x="266.3" y="205" transform="rotate(-90 266.3 205)">23</text>
<text x="274.5" y="205">24</text>
</g>
<g font-size="3.1">
<text x="133.3" y="22.2" transform="rotate(-90 133.3 22.2)">11</text>
<text x="133.3" y="205" transform="rotate(-90 133.3 205)">11</text>
</g>
</svg>
